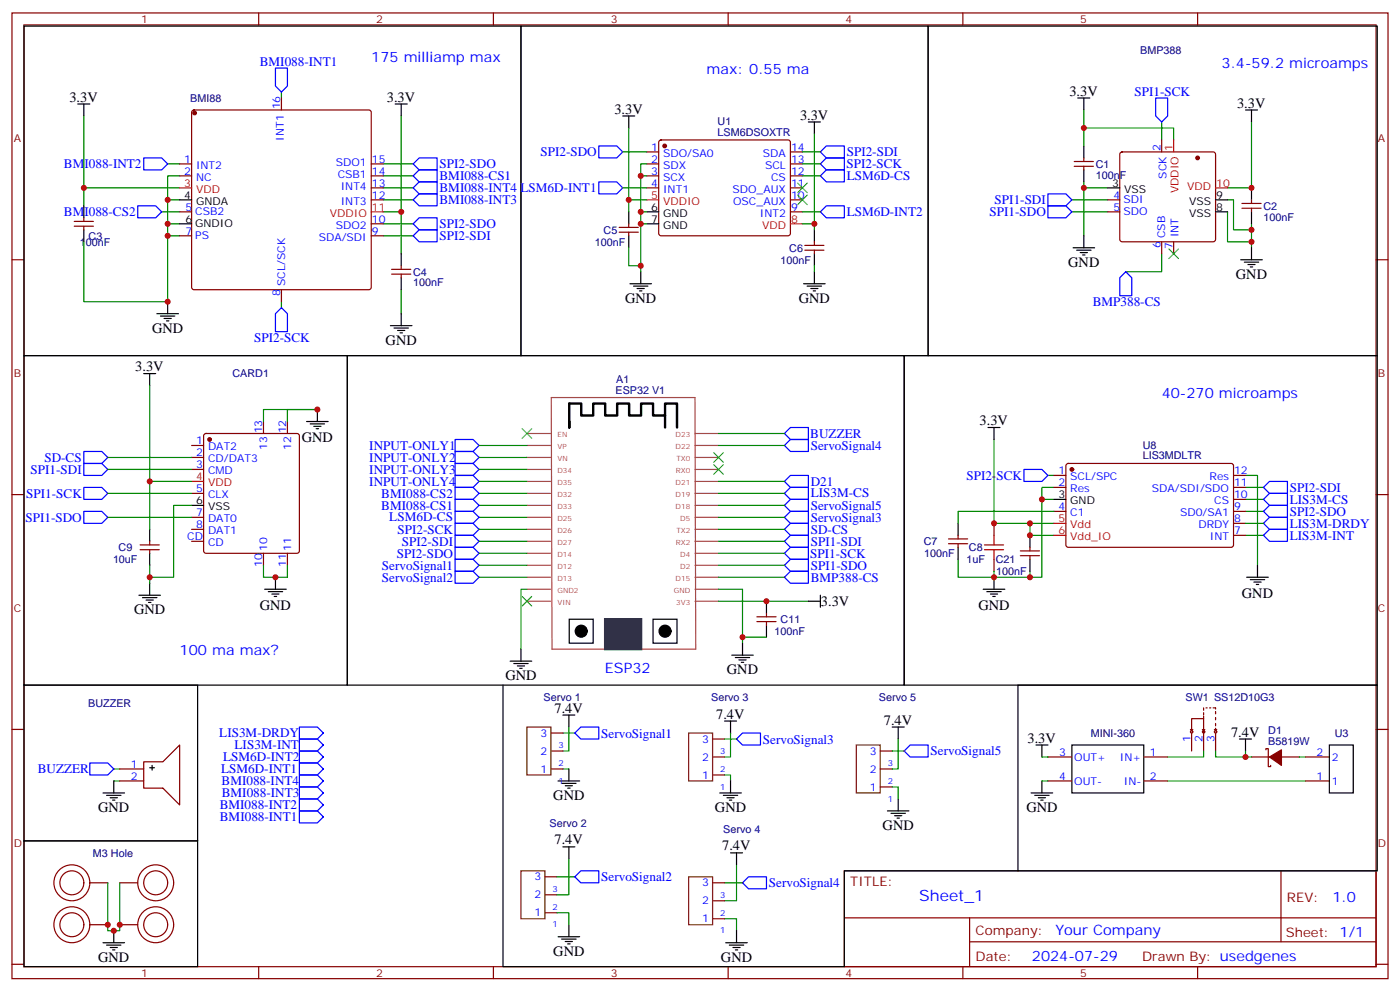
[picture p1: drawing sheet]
<svg xmlns="http://www.w3.org/2000/svg" width="412mm" height="292mm" viewBox="0 0 412 292" stroke-linecap="round" stroke-linejoin="round" font-family="sans-serif">
<g fill="none" stroke="#870000" stroke-width=".35">
<path d="M3.5 3.8h405.4v284.3h-405.4zM7.1 7.3h398.2v277.3h-398.2zM76.2 3.8v3.5M145.3 3.8v3.5M214.5 3.8v3.5M283.6 3.8v3.5M352.8 3.8v3.5M56.7 32.6l.4-.2h51.6l.5 .2 .2 .5v51.5l-.3 .5-.4 .2h-51.6l-.4-.2-.3-.5v-51.5zM82.9 28.9v3.5M52.9 48.3h3.5M52.9 51.8h3.5M109.4 58.8h3.5"/>
<path d="M109.4 48.3h3.5M109.4 51.8h3.5M109.4 55.3h3.5M190.5 48.3h3.5M190.5 51.8h3.5M190.5 55.3h3.5M190.5 44.7h3.5M194.3 41.4l.4-.2h37.4l.5 .2 .2 .5v27.1l-.7 .4h-37.6l-.5-.7v-26.8zM232.8 58.8h3.6M232.8 48.3h3.6M232.8 51.8h3.6M232.8 55.3h3.6"/>
<path d="M232.8 44.7h3.6M316.4 49h5.7M316.4 47.6h5.7M319.3 46.5v1.1M319.3 49v1M326.3 58.8h3.5M330.1 44.9l.5-.2h26.8l.5 .2 .2 .5v25.1l-.3 .5-.4 .2h-26.8l-.5-.2-.3-.5v-25.1zM342.2 41.2v3.5M365.8 59.9h5.7M368.7 58.8v1.1M3.5 76.5h3.6M21.9 66.6h5.6"/>
<path d="M21.9 65.2h5.6M24.7 64.1v1.1M24.7 66.6v1.1M52.9 62.4h3.5M52.9 69.4h3.5M109.4 69.4h3.5M109.4 65.9h3.5M115.4 79.3h5.6M118.2 78.2v1.1M182.4 68.4h5.6M182.4 67h5.6M185.2 65.9v1.1"/>
<path d="M185.2 68.4v1M232.8 62.4h3.6M237.1 73.7h5.6M237.1 72.2h5.6M239.9 71.2v1M239.9 73.7v1M326.3 62.4h3.5M342.2 71.2v3.5M345.7 71.2v3.5M365.8 61.3h5.7M368.7 61.3v1.1M405.3 76.5h3.6"/>
<path d="M82.9 85.3v3.5M115.4 80.7h5.6M118.2 80.7v1.1M56.4 131.2h3.6M56.4 134.7h3.6M56.4 138.2h3.6M60.2 127.8l.5-.2h26.8l.5 .2 .2 .5v33.9l-.2 .5-.5 .2h-26.8l-.5-.2-.2-.5v-33.9zM77.6 124.1v3.5M84.7 124.1v3.5M310.4 140h3.6M314.2 136.7l.5-.2h48.2l.5 .7-.1 23.5-.6 .4h-48.3l-.4-.7v-23.2zM363.4 140h3.5"/>
<path d="M3.5 145.6h3.6M44.1 159.4v1M56.4 145.3h3.6M56.4 152.3h3.6M56.4 155.9h3.6M56.4 159.4h3.6M279.4 158.7h5.6M282.2 157.6v1.1M292.8 154.1v3.5M310.4 143.5h3.6M310.4 150.6h3.6M363.4 143.5h3.5"/>
<path d="M363.4 150.6h3.5M363.4 157.6h3.5M363.4 154.1h3.5M363.4 147h3.5M405.3 145.6h3.6M41.3 160.4h5.6M41.3 161.9h5.6M44.1 161.9v1M77.6 162.9v3.5M84.7 162.9v3.5M279.4 160.1h5.6M282.2 160.1v1"/>
<path d="M292.8 164.7v3.5M300.6 162.2h5.6M300.6 163.6h5.6M303.4 161.1v1.1M303.4 163.6v1.1M223 183h5.6M223 181.6h5.6M225.8 180.6v1M225.8 183v1.1M3.5 214.8h3.6M162.3 215.8h3.5M209.9 217.6h3.5"/>
<path d="M350.7 214.8l.3 .3M351 215.8v5.3M351.4 214.8l-.4 .3M354.2 214.8l.3 .3M354.5 211.6h-3.5v3.5M354.5 208.4v.7M354.5 209.8v.7M354.5 210.9v4.2M354.5 215.8v5.3M354.9 214.8l-.4 .3M355.2 208.4h.4M356.3 208.4h.4"/>
<path d="M357.4 208.4h.7v.4M357.7 214.8l.4 .3M358.1 209.5v.7M358.1 211.2v.7M358.1 213v.7M358.1 214.4v.7M358.1 215.8v5.3M358.4 214.8l-.3 .3M405.3 214.8h3.6M35.3 226.4h7M35.3 229.9h7M42.3 224.3h5.7l4.9-4.9v17.6l-4.9-4.9h-5.7z"/>
<path d="M162.3 226.4h3.5M162.3 221.1h3.5M209.9 228.2h3.5M209.9 222.9h3.5M259.3 231.7h3.5M259.3 226.4h3.5M259.3 221.1h3.5M308.7 222.9h7M308.7 229.9h7M336.9 222.9h7.1M336.9 229.9h7.1M368.7 222.9h5.2"/>
<path d="M372.9 220.8v-.4h.7v5.3h.7v-.3M377.5 222.9h5.3M384.5 222.9h7.1M384.5 229.9h7.1M26.5 259.9h5.2M35.3 259.9h5.3M160.5 258.2h3.5M209.9 259.9h3.5M248.7 256.4h156.6v28.2h-156.6zM377.3 256.4v20.9M26.5 272.3h5.2M35.3 272.3h5.3"/>
<path d="M160.5 268.7h3.5M160.5 263.5h3.5M209.9 270.5h3.5M209.9 265.2h3.5M248.7 270.2h156.5M285.6 277.3h119.6M285.6 270.2v14.2M3.5 283.9h3.6M76.2 284.6v3.5M145.3 284.6v3.5M214.5 284.6v3.5M283.6 284.6v3.5"/>
<path d="M352.8 284.6v3.5M405.3 283.9h3.6"/>
<circle cx="351" cy="215.5" r=".35"/>
<circle cx="358.1" cy="215.5" r=".35"/>
<circle cx="21.2" cy="259.9" r="3.5"/>
<circle cx="21.2" cy="259.9" r="5.3"/>
<circle cx="45.9" cy="259.9" r="3.5"/>
<circle cx="45.9" cy="259.9" r="5.3"/>
<circle cx="21.2" cy="272.3" r="3.5"/>
<circle cx="21.2" cy="272.3" r="5.3"/>
<circle cx="45.9" cy="272.3" r="3.5"/>
<circle cx="45.9" cy="272.3" r="5.3"/>
</g>
<g fill="none" stroke="#00f" stroke-width=".35">
<path d="M81.1 20h3.6v5.3l-1.8 1.8-1.8-1.8zM340.4 28.9h3.6v5.2l-1.8 1.8-1.8-1.8zM42.3 46.5h5.3l1.8 1.8-1.8 1.7h-5.3zM121.7 48.3l1.8-1.8h5.3v3.5h-5.3zM121.7 51.8l1.8-1.8h5.3v3.6h-5.3zM121.7 55.3l1.8-1.7h5.3v3.5h-5.3zM123.5 57.1h5.3v3.5h-5.3l-1.8-1.8zM176.4 43h5.3l1.7 1.7-1.7 1.8h-5.3zM176.4 53.6h5.3l1.7 1.7-1.7 1.8h-5.3zM241.7 51.8l1.7-1.8h5.3v3.6h-5.3zM241.7 48.3l1.7-1.8h5.3v3.5h-5.3zM241.7 44.7l1.7-1.7h5.3v3.5h-5.3z"/>
<path d="M308.7 57.1h5.3l1.7 1.7-1.7 1.8h-5.3zM40.6 60.6h5.3l1.7 1.8-1.7 1.7h-5.3zM121.7 69.4l1.8-1.7h5.3v3.5h-5.3zM121.7 65.9l1.8-1.8h5.3v3.6h-5.3zM241.7 62.4l1.7-1.8h5.3v3.5h-5.3zM308.7 60.6h5.3l1.7 1.8-1.7 1.7h-5.3zM82.9 90.6l1.8 1.8v5.2h-3.6v-5.2zM329.8 81.8l1.8-1.8 1.8 1.8v5.3h-3.6zM24.7 136.5h5.3l1.7 1.7-1.7 1.8h-5.3zM24.7 132.9h5.3l1.7 1.8-1.7 1.8h-5.3zM134.1 129.4h5.2l1.8 1.8-1.8 1.7h-5.2zM134.1 132.9h5.2l1.8 1.8-1.8 1.8h-5.2z"/>
<path d="M134.1 136.5h5.2l1.8 1.7-1.8 1.8h-5.2zM134.1 140h5.2l1.8 1.7-1.8 1.8h-5.2zM231.1 127.6l1.7-1.7h5.3v3.5h-5.3zM231.1 131.2l1.7-1.8h5.3v3.5h-5.3zM301.6 138.2h5.3l1.8 1.8-1.8 1.7h-5.3zM24.7 143.5h5.3l1.7 1.8-1.7 1.7h-5.3zM24.7 150.6h5.3l1.7 1.7-1.7 1.8h-5.3zM134.1 154.1h5.2l1.8 1.8-1.8 1.7h-5.2zM134.1 157.6h5.2l1.8 1.8-1.8 1.7h-5.2zM134.1 143.5h5.2l1.8 1.8-1.8 1.7h-5.2zM134.1 147h5.2l1.8 1.8-1.8 1.8h-5.2zM134.1 150.6h5.2l1.8 1.7-1.8 1.8h-5.2z"/>
<path d="M231.1 152.3l1.7-1.7h5.3v3.5h-5.3zM231.1 155.9l1.7-1.8h5.3v3.5h-5.3zM231.1 145.3l1.7-1.8h5.3v3.5h-5.3zM231.1 159.4l1.7-1.8h5.3v3.5h-5.3zM231.1 148.8l1.7-1.8h5.3v3.6h-5.3zM231.1 141.7l1.7-1.7h5.3v3.5h-5.3zM372.2 147l1.7-1.7h5.3v3.5h-5.3zM372.2 150.6l1.7-1.8h5.3v3.5h-5.3zM372.2 154.1l1.7-1.8h5.3v3.6h-5.3zM373.9 141.7h5.3v3.6h-5.3l-1.7-1.8zM373.9 155.9h5.3v3.5h-5.3l-1.7-1.8zM134.1 161.1h5.2l1.8 1.8-1.8 1.8h-5.2z"/>
<path d="M134.1 164.7h5.2l1.8 1.7-1.8 1.8h-5.2zM134.1 168.2h5.2l1.8 1.8-1.8 1.7h-5.2zM231.1 170l1.7-1.8h5.3v3.5h-5.3zM231.1 166.4l1.7-1.7h5.3v3.5h-5.3zM231.1 162.9l1.7-1.8h5.3v3.6h-5.3zM88.2 214.1h5.3l1.7 1.7-1.7 1.8h-5.3zM88.2 217.6h5.3l1.7 1.8-1.7 1.7h-5.3zM169.3 215.8l1.8-1.7h5.3v3.5h-5.3zM217 217.6l1.7-1.8h5.3v3.6h-5.3zM26.5 224.6h5.2l1.8 1.8-1.8 1.8h-5.2zM88.2 221.1h5.3l1.7 1.8-1.7 1.7h-5.3zM88.2 224.6h5.3l1.7 1.8-1.7 1.8h-5.3z"/>
<path d="M88.2 228.2h5.3l1.7 1.7-1.7 1.8h-5.3zM88.2 231.7h5.3l1.7 1.8-1.7 1.7h-5.3zM88.2 235.2h5.3l1.7 1.8-1.7 1.8h-5.3zM88.2 238.8h5.3l1.7 1.7-1.7 1.8h-5.3zM266.3 221.1l1.8-1.7h5.3v3.5h-5.3zM171.1 256.4h5.3v3.5h-5.3l-1.8-1.7zM218.7 259.9l1.8-1.7h5.3v3.5h-5.3z"/>
</g>
<g fill="none" stroke="#a64a4a" stroke-width=".35">
<path d="M162.4 117.1h42.3l.2 74h-42.3zM155.2 138.2h7M155.2 134.7h7M155.2 131.2h7M155.2 127.6h7M204.7 138.2h7M204.7 134.7h7M204.7 131.2h7M204.7 127.6h7M155.2 159.4h7M155.2 155.9h7M155.2 152.3h7"/>
<path d="M155.2 148.8h7M155.2 145.3h7M155.2 141.7h7M204.7 159.4h7M204.7 155.9h7M204.7 152.3h7M204.7 148.8h7M204.7 145.3h7M204.7 141.7h7M155.2 177h7M155.2 173.5h7M155.2 170h7"/>
<path d="M155.2 166.4h7M155.2 162.9h7M204.7 177h7M204.7 173.5h7M204.7 170h7M204.7 166.4h7M204.7 162.9h7"/>
</g>
<path d="M178.3 182.3h10.5v8.8h-10.5z" fill="#333" stroke="#333" stroke-width=".71"/>
<g fill="none" stroke="#000" stroke-width=".35">
<path d="M7.1 7.7h146.4v97h-146.4zM153.5 7.7h119.9v97h-119.9zM273.4 7.7h132.3v97h-132.3zM22.9 30.6h3.6M24.7 30.6v3.5M116.4 30.6h3.5M118.2 30.6v3.5M183.4 34.1h3.6M185.2 34.1v3.6M238.1 35.9h3.6M239.9 35.9v3.5M317.5 28.9h3.5"/>
<path d="M319.3 28.9v3.5M366.9 32.4h3.5M368.7 32.4v3.5M52.9 58.8h3.5M319.3 43v3.5M319.3 50v3.6M326.3 55.3h3.5M358.1 58.8h3.5M368.7 55.3v3.5M24.7 60.6v3.5M24.7 67.7v3.5M52.9 65.9h3.5"/>
<path d="M118.2 74.7v3.5M185.2 62.4v3.5M185.2 69.4v3.6M190.5 62.4h3.5M190.5 65.9h3.5M239.9 67.7v3.5M239.9 74.7v3.5M316.1 73h6.3M317.1 73.7h4.3M318.2 74.4h2.1M318.9 75.1h.7M319.3 69.4v3.6"/>
<path d="M358.1 62.4h3.5M365.5 76.5h6.3M366.5 77.2h4.3M367.6 77.9h2.1M368.3 78.6h.7M368.7 62.4v3.5M368.7 73v3.5M46.2 92.4h6.4M47.3 93.1h4.2M48.3 93.8h2.1M49 94.5h.7M49.4 88.8v3.6"/>
<path d="M115 95.9h6.4M116.1 96.6h4.2M117.1 97.3h2.1M117.8 98h.7M118.2 81.8v3.5M118.2 92.4v3.5M185.6 83.5h6.3M186.6 84.2h4.3M187.7 84.9h2.1M188.4 85.7h.7M188.7 80v3.5M236.7 83.5h6.4"/>
<path d="M237.8 84.2h4.2M238.8 84.9h2.1M239.5 85.7h.7M239.9 80v3.5M7.1 104.7h95.2v97h-95.2zM42.3 110h3.6M44.1 110v3.5M102.3 104.7h164v97h-164zM266.3 104.7h139.4v97h-139.4zM90.3 124.1h6.4M91.4 124.8h4.2M92.4 125.5h2.1"/>
<path d="M93.1 126.2h.7M93.5 120.6v3.5M291 125.9h3.6M292.8 125.9v3.5M44.1 155.9v3.5M56.4 148.8h3.6M282.2 154.1v3.5M303.4 157.6v3.5M310.4 147h3.6M40.9 175.3h6.4M42 176h4.2M43 176.7h2.2"/>
<path d="M43.7 177.4h.7M44.1 162.9v3.5M44.1 171.7v3.6M78 173.5h6.3M79 174.2h4.3M80.1 174.9h2.1M80.8 175.6h.7M81.1 170v3.5M225.8 177v3.6M238.1 177h3.6M241.7 175.3v3.5M282.2 161.1v3.6"/>
<path d="M289.6 173.5h6.4M290.7 174.2h4.2M291.7 174.9h2.2M292.5 175.6h.7M292.8 170v3.5M303.4 164.7v3.5M367.2 170h6.4M368.3 170.7h4.2M369.4 171.4h2.1M370.1 172.1h.7M370.4 166.4v3.6M150.3 194.7h6.3"/>
<path d="M151.3 195.4h4.3M152.4 196.1h2.1M153.1 196.8h.7M153.5 191.1v3.6M167.7 182.3h7v7.1h-7zM192.4 182.3h7v7.1h-7zM215.5 192.9h6.4M216.6 193.6h4.2M217.7 194.3h2.1M218.4 195h.7M218.7 189.4v3.5M225.8 184.1v3.5"/>
<path d="M7.1 201.7h51.1v45.9h-51.1zM148.2 201.7v82.9h100.5v-28.2h51.2M165.8 210.5h3.5M167.6 210.5v3.6M213.4 212.3h3.6M215.2 212.3v3.5M262.8 214.1h3.5M264.6 214.1v3.5M299.9 201.7h105.8v54.7h-105.8zM305.2 219.4h3.5M306.9 219.4v3.5M315.7 219.4h21.2v14.1h-21.2z"/>
<path d="M365.1 217.6h3.6M366.9 217.6v3.5M391.6 219.4h7v14.1h-7zM30.3 233.5h6.4M31.4 234.2h4.2M32.5 234.9h2.1M33.2 235.6h.7M33.5 229.9v3.6M44.1 226.1h1.4M44.8 225.4v1.4M164.4 229.9h6.3M165.5 230.6h4.2"/>
<path d="M166.5 231.4h2.1M167.2 232.1h.7M167.6 226.4v3.5M212 233.5h6.4M213.1 234.2h4.2M214.1 234.9h2.2M214.8 235.6h.7M215.2 229.9v3.6M261.4 238.8h6.4M262.5 239.5h4.2M264.6 235.2v3.6M303.7 233.5h6.4"/>
<path d="M304.8 234.2h4.2M305.9 234.9h2.1M306.6 235.6h.7M306.9 229.9v3.6M7.1 247.6h51.1v37h-51.1zM165.8 249.3h3.5M167.6 249.3v3.6M215.2 251.1h3.5M217 251.1v3.5M263.5 240.2h2.1M264.2 240.9h.7M30.3 277.6h6.4"/>
<path d="M31.4 278.3h4.2M32.5 279h2.1M33.2 279.7h.7M33.5 274v3.6M164.4 275.8h6.3M165.5 276.5h4.2M166.5 277.2h2.1M167.2 277.9h.7M167.6 272.3v3.5M213.8 277.6h6.3M214.8 278.3h4.3M215.9 279h2.1"/>
<path d="M216.6 279.7h.7M217 274v3.6"/>
</g>
<g fill="#000" stroke="#000" stroke-width=".35">
<circle cx="171.2" cy="185.8" r="1.76"/>
<circle cx="195.9" cy="185.8" r="1.76"/>
</g>
<path d="M167.7 124.1v1.8v-7.1h3.5v3.5h3.5v-3.5h3.6v3.5h3.5v-3.5h3.5v3.5h3.5v-3.5h3.6v3.5h3.5v-3.5h3.5v7.1M195.9 122.3v3.6" fill="none" stroke="#000" stroke-width=".71"/>
<path d="M155.2 214.1h7.1v14.1h-7.1zM202.8 215.8h7.1v14.1h-7.1zM252.2 219.4h7.1v14.1h-7.1zM153.5 256.4h7v14.1h-7zM202.8 258.2h7.1v14.1h-7.1z" fill="none" stroke="#630" stroke-width=".35"/>
<g fill="none" stroke="#008700" stroke-width=".35">
<path d="M24.7 34.1v21.2M82.9 27.1v1.8M118.2 34.1v28.3M185.2 37.7v24.7M239.9 39.4v26.5h-3.5M319.3 32.4v5.3M342.2 35.9v5.3M368.7 35.9v19.4h-7.1M49.4 48.3h3.5M49.4 58.8h3.5M52.9 55.3h-28.2v5.3M52.9 51.8h-3.5v17.6"/>
<path d="M112.9 48.3h8.8M112.9 51.8h8.8M112.9 58.8h8.8M112.9 55.3h8.8M183.4 55.3h7.1M183.4 44.7h7.1M185.2 58.8h5.3M188.7 51.8h1.8M190.5 48.3h-1.8v31.7M236.4 48.3h5.3M236.4 51.8h5.3M236.4 44.7h5.3"/>
<path d="M315.7 58.8h10.6M319.3 53.6v1.7h7M319.3 55.3v14.1M345.7 41.2v-3.5h-26.4v5.3M361.6 58.8h1.8v8.9h5.3M47.6 62.4h5.3M49.4 65.9h3.5M52.9 69.4h-3.5v19.4h-24.7v-17.6M112.9 62.4h5.3v12.3M112.9 69.4h8.8M112.9 65.9h8.8M185.2 73v5.2h3.5"/>
<path d="M188.7 65.9h1.8M188.7 62.4h1.8M236.4 62.4h5.3M239.9 65.9v1.8M239.9 78.2v1.8M315.7 62.4h10.6M342.2 74.7v5.3h-10.6M361.6 62.4v8.8h7.1M368.7 65.9v7.1M82.9 88.8v1.8M118.2 85.3v7.1M44.1 113.5v28.2h12.3"/>
<path d="M31.7 138.2h24.7M31.7 134.7h24.7M77.6 124.1v-3.5h15.9h-8.8v3.5M141.1 138.2h14.1M141.1 134.7h14.1M141.1 131.2h14.1M211.7 127.6h19.4M211.7 131.2h19.4M292.8 129.4v24.7h10.6v3.5h7M308.7 140h1.7M366.9 140h3.5v26.4M31.7 145.3h24.7"/>
<path d="M31.7 152.3h24.7M44.1 141.7v14.2M56.4 148.8h-5.2v21.2h-7.1M141.1 148.8h14.1M141.1 145.3h14.1M141.1 152.3h14.1M141.1 155.9h14.1M141.1 159.4h14.1M141.1 141.7h14.1M211.7 148.8h19.4M211.7 145.3h19.4M211.7 152.3h19.4"/>
<path d="M211.7 155.9h19.4M211.7 159.4h19.4M211.7 141.7h19.4M303.4 154.1h7M310.4 143.5h-3.5v3.5M310.4 147h-3.5v23h-3.5v-1.8M310.4 150.6h-28.2v3.5M366.9 157.6h5.3M366.9 150.6h5.3M366.9 147h5.3M366.9 143.5h5.3M366.9 154.1h5.3"/>
<path d="M44.1 166.4v5.3M77.6 166.4v3.6h7.1v-3.6M141.1 162.9h14.1M141.1 166.4h14.1M141.1 170h14.1M155.2 173.5h-1.7v17.6M211.7 173.5h7v15.9M211.7 177h26.4M211.7 162.9h19.4M211.7 166.4h19.4M211.7 170h19.4M282.2 164.7v5.3h21.2"/>
<path d="M292.8 168.2v1.8M218.7 187.6h7.1M165.8 215.8h3.5M167.6 214.1v7h-1.8M213.4 217.6h3.6M215.2 215.8v7.1h-1.8M264.6 217.6v8.8h-1.8M33.5 226.4h1.8M33.5 229.9h1.8M165.8 226.4h1.8M213.4 228.2h1.8v1.7M262.8 231.7h1.8v3.5"/>
<path d="M262.8 221.1h3.5M306.9 229.9h1.8M306.9 222.9h1.8M344 229.9h40.5M354.5 221.1v1.8h-10.5M358.1 221.1v1.8h10.6M366.9 221.1v1.8M382.8 222.9h1.7M31.7 259.9v14.1h3.6v-14.1M164 258.2h5.3M167.6 252.9v10.6h-3.6M213.4 259.9h5.3"/>
<path d="M217 254.6v10.6h-3.6M164 268.7h3.6v3.6M213.4 270.5h3.6v3.5"/>
</g>
<g fill="#870000" stroke="#870000" stroke-width=".35">
<path d="M373.9 222.9l3.6-2.1v4.6z"/>
<circle cx="352.8" cy="46.5" r=".53"/>
<circle cx="57.3" cy="33.3" r=".53"/>
<circle cx="354.5" cy="215.5" r=".35"/>
<circle cx="61.7" cy="129.4" r=".53"/>
<circle cx="195.8" cy="43" r=".53"/>
<circle cx="315.7" cy="138.2" r=".53"/>
</g>
<path d="M52.9 55.3h3.5M190.5 58.8h3.5M345.7 41.2v3.5M358.1 55.3h3.5M109.4 62.4h3.5M232.8 65.9h3.6M56.4 141.7h3.6M310.4 154.1h3.6M310.4 157.6h3.6" fill="none" stroke="#f00" stroke-width=".35"/>
<g fill="none" stroke="#3c3" stroke-width=".35">
<path d="M234.9 57.4l2.9 2.9M234.9 53.9l2.9 2.8M237.8 57.4l-2.9 2.9M237.8 53.9l-2.9 2.8M344.3 73.3l2.8 2.8M347.1 73.3l-2.8 2.8M153.8 126.2l2.8 2.8M156.6 126.2l-2.8 2.8M210.3 133.3l2.8 2.8M210.3 136.8l2.8 2.8M213.1 133.3l-2.8 2.8M213.1 136.8l-2.8 2.8"/>
<path d="M153.8 175.6l2.8 2.8M156.6 175.6l-2.8 2.8"/>
</g>
<path d="M292.8 157.6v2.8M290 161.9h5.6M290 160.4h5.6M292.8 161.9v2.8" fill="none" stroke="#a10000" stroke-width=".35"/>
<g fill="#c00">
<circle cx="118.2" cy="62.4" r=".88"/>
<circle cx="24.7" cy="55.3" r=".88"/>
<circle cx="49.4" cy="88.8" r=".88"/>
<circle cx="49.4" cy="58.8" r=".88"/>
<circle cx="49.4" cy="65.9" r=".88"/>
<circle cx="49.4" cy="69.4" r=".88"/>
<circle cx="319.3" cy="55.3" r=".88"/>
<circle cx="368.7" cy="55.3" r=".88"/>
<circle cx="368.7" cy="67.7" r=".88"/>
<circle cx="368.7" cy="71.2" r=".88"/>
<circle cx="319.3" cy="37.7" r=".88"/>
<circle cx="31.8" cy="272.3" r=".88"/>
<circle cx="33.5" cy="274" r=".88"/>
<circle cx="35.3" cy="272.3" r=".88"/>
<circle cx="44.1" cy="141.7" r=".88"/>
<circle cx="93.5" cy="120.6" r=".88"/>
<circle cx="81.1" cy="170" r=".88"/>
<circle cx="44.1" cy="170" r=".88"/>
<circle cx="188.7" cy="51.8" r=".88"/>
<circle cx="188.7" cy="62.4" r=".88"/>
<circle cx="188.7" cy="65.9" r=".88"/>
<circle cx="239.9" cy="65.9" r=".88"/>
<circle cx="188.7" cy="78.2" r=".88"/>
<circle cx="185.2" cy="58.8" r=".88"/>
<circle cx="306.9" cy="147" r=".88"/>
<circle cx="303.4" cy="154.1" r=".88"/>
<circle cx="303.4" cy="157.6" r=".88"/>
<circle cx="292.8" cy="154.1" r=".88"/>
<circle cx="303.4" cy="170" r=".88"/>
<circle cx="292.8" cy="170" r=".88"/>
<circle cx="218.7" cy="187.6" r=".88"/>
<circle cx="225.8" cy="177" r=".88"/>
<circle cx="366.9" cy="222.9" r=".88"/>
</g>
<text font-size="4.6" fill="#00f" x="270.8" y="265.4">Sheet_1</text>
<g font-size="4.2" fill="#00f">
<text x="109.4" y="18.3">175 milliamp max</text>
<text x="208.1" y="21.8">max: 0.55 ma</text>
<text x="359.8" y="20">3.4-59.2 microamps</text>
<text x="342.2" y="117.1">40-270 microamps</text>
<text x="52.9" y="192.9">100 ma max?</text>
<text x="178.2" y="198.2">ESP32</text>
<text x="392.5" y="265.7">1.0</text>
<text x="310.9" y="275.2">Your Company</text>
<text x="304" y="283">2024-07-29</text>
</g>
<g font-size="4.2">
<text x="20.5" y="29.9">3.3V</text>
<text x="113.9" y="29.9">3.3V</text>
<text x="315" y="28.2">3.3V</text>
<text x="181" y="33.4">3.3V</text>
<text x="235.7" y="35.2">3.3V</text>
<text x="364.4" y="31.7">3.3V</text>
<text x="314.7" y="78.6">GND</text>
<text x="364.1" y="82.1">GND</text>
<text x="184.1" y="89.2">GND</text>
<text x="235.3" y="89.2">GND</text>
<text x="44.8" y="98">GND</text>
<text x="113.6" y="101.5">GND</text>
<text x="39.9" y="109.3">3.3V</text>
<text x="288.6" y="125.2">3.3V</text>
<text x="88.9" y="130.2">GND</text>
<text x="76.6" y="179.5">GND</text>
<text x="241.8" y="178.4">3.3V</text>
<text x="288.2" y="179.6">GND</text>
<text x="365.8" y="176.1">GND</text>
<text x="39.5" y="180.9">GND</text>
<text x="148.9" y="200.3">GND</text>
<text x="214.1" y="198.5">GND</text>
<text x="163.3" y="209.8">7.4V</text>
<text x="211" y="211.6">7.4V</text>
<text x="260.3" y="213.4">7.4V</text>
<text x="302.7" y="218.7">3.3V</text>
<text x="362.7" y="216.9">7.4V</text>
<text x="28.9" y="239.1">GND</text>
<text x="163" y="235.6">GND</text>
<text x="210.6" y="239.1">GND</text>
<text x="302.3" y="239.1">GND</text>
<text x="260" y="244.4">GND</text>
<text x="163.3" y="248.6">7.4V</text>
<text x="212.7" y="250.4">7.4V</text>
<text x="163" y="281.4">GND</text>
<text x="28.9" y="283.2">GND</text>
<text x="212.4" y="283.2">GND</text>
</g>
<g font-size="3.9" fill="#00f">
<text x="76.5" y="19.5">BMI088-INT1</text>
<text x="334.2" y="28.4">SPI1-SCK</text>
<text x="159.2" y="46">SPI2-SDO</text>
<text x="249.4" y="46">SPI2-SDI</text>
<text x="18.8" y="49.5">BMI088-INT2</text>
<text x="129.5" y="49.6">SPI2-SDO</text>
<text x="129.5" y="53.1">BMI088-CS1</text>
<text x="249.3" y="49.5">SPI2-SCK</text>
<text x="249.4" y="53">LSM6D-CS</text>
<text x="129.5" y="56.6">BMI088-INT4 LSM6D-INT1</text>
<text x="18.8" y="63.6">BMI088-CS2</text>
<text x="129.5" y="60.2">BMI088-INT3</text>
<text x="249.4" y="63.6">LSM6D-INT2</text>
<text x="291.5" y="63.6">SPI1-SDO</text>
<text x="293" y="60.1">SPI1-SDI</text>
<text x="129.5" y="70.7">SPI2-SDI</text>
<text x="129.5" y="67.2">SPI2-SDO</text>
<text x="321.9" y="90.1">BMP388-CS</text>
<text x="74.9" y="100.7">SPI2-SCK</text>
<text x="238.7" y="129">BUZZER</text>
<text x="13.1" y="135.9">SD-CS</text>
<text x="108.8" y="132.4">INPUT-ONLY1</text>
<text x="108.8" y="135.9">INPUT-ONLY2</text>
<text x="238.8" y="132.4">ServoSignal4</text>
<text x="9" y="139.5">SPI1-SDI</text>
<text x="108.8" y="139.5">INPUT-ONLY3</text>
<text x="108.8" y="143">INPUT-ONLY4</text>
<text x="238.8" y="143.1">D21</text>
<text x="284.7" y="141.2">SPI2-SCK</text>
<text x="7.7" y="146.5">SPI1-SCK</text>
<text x="112.3" y="146.5">BMI088-CS2</text>
<text x="238.8" y="146.5">LIS3M-CS</text>
<text x="379.9" y="144.8">SPI2-SDI</text>
<text x="379.9" y="148.4">LIS3M-CS</text>
<text x="7.5" y="153.6">SPI1-SDO</text>
<text x="112.3" y="150.1">BMI088-CS1</text>
<text x="114.7" y="153.5">LSM6D-CS</text>
<text x="238.8" y="153.7">ServoSignal3</text>
<text x="238.8" y="150.1">ServoSignal5</text>
<text x="379.9" y="151.9">SPI2-SDO</text>
<text x="379.9" y="155.4">LIS3M-DRDY</text>
<text x="117.1" y="157.1">SPI2-SCK</text>
<text x="118.4" y="160.6">SPI2-SDI</text>
<text x="238.8" y="157.3">SD-CS</text>
<text x="238.8" y="160.7">SPI1-SDI</text>
<text x="379.9" y="158.9">LIS3M-INT</text>
<text x="112.5" y="167.7">ServoSignal1</text>
<text x="116.9" y="164.2">SPI2-SDO</text>
<text x="238.7" y="164.3">SPI1-SCK</text>
<text x="238.8" y="167.8">SPI1-SDO</text>
<text x="112.5" y="171.2">ServoSignal2</text>
<text x="238.8" y="171.4">BMP388-CS</text>
<text x="64.6" y="217">LIS3M-DRDY</text>
<text x="69.1" y="220.5">LIS3M-INT</text>
<text x="177.1" y="217.1">ServoSignal1</text>
<text x="224.7" y="219">ServoSignal3</text>
<text x="11.1" y="227.6">BUZZER</text>
<text x="65.1" y="227.7">LSM6D-INT1</text>
<text x="65.8" y="224.1">LSM6D-INT2</text>
<text x="274.1" y="222.4">ServoSignal5</text>
<text x="65.3" y="231.1">BMI088-INT4</text>
<text x="64.7" y="238.2">BMI088-INT2</text>
<text x="65.3" y="234.6">BMI088-INT3</text>
<text x="64.8" y="241.8">BMI088-INT1</text>
<text x="177.1" y="259.5">ServoSignal2</text>
<text x="226.5" y="261.2">ServoSignal4</text>
</g>
<g font-size="3.9" fill="#800">
<text x="250.5" y="261">TITLE:</text>
<text x="379.1" y="265.7">REV:</text>
<text x="287.4" y="275.2">Company:</text>
<text x="378.7" y="275.8">Sheet: 1/1</text>
<text x="287.4" y="282.9">Date:</text>
<text x="336.4" y="282.9">Drawn By: usedgenes</text>
</g>
<g font-size="3.2" fill="#800">
<text x="41.6" y="6.8">1</text>
<text x="110.8" y="6.8">2</text>
<text x="179.9" y="6.8">3</text>
<text x="249.1" y="6.8">4</text>
<text x="318.2" y="6.8">5</text>
<text x="4.1" y="41.9">A</text>
<text x="405.9" y="41.9">A</text>
<text x="4.1" y="111.1">B</text>
<text x="405.9" y="111.1">B</text>
<text x="4.1" y="180.2">C</text>
<text x="405.9" y="180.2">C</text>
<text x="4.1" y="249.3">D</text>
<text x="405.9" y="249.3">D</text>
<text x="41.6" y="287.6">1</text>
<text x="110.8" y="287.6">2</text>
<text x="179.9" y="287.6">3</text>
<text x="249.1" y="287.6">4</text>
<text x="318.2" y="287.6">5</text>
</g>
<g font-size="3.2" fill="#000080">
<text x="335.9" y="15.9">BMP388</text>
<text x="56.1" y="30">BMI88</text>
<text x="211.4" y="40">LSM6DSOXTR</text>
<text x="211.4" y="36.8">U1</text>
<text x="322.8" y="52.6">100nF</text>
<text x="322.8" y="49.4">C1</text>
<text x="372.2" y="64.9">100nF</text>
<text x="372.2" y="61.8">C2</text>
<text x="26.1" y="70.6">C3</text>
<text x="177.8" y="68.8">C5</text>
<text x="23.6" y="72.3">100nF</text>
<text x="175.2" y="72.3">100nF</text>
<text x="229.9" y="77.6">100nF</text>
<text x="232.5" y="74.1">C6</text>
<text x="121.7" y="81.2">C4</text>
<text x="121.7" y="84.3">100nF</text>
<text x="68.5" y="111.1">CARD1</text>
<text x="181.5" y="112.9">A1</text>
<text x="181.3" y="116">ESP32 V1</text>
<text x="336.6" y="135.3">LIS3MDLTR</text>
<text x="336.6" y="132.1">U8</text>
<text x="272.1" y="160.5">C7</text>
<text x="33.3" y="165.8">10uF</text>
<text x="34.9" y="162.3">C9</text>
<text x="272.3" y="164">100nF</text>
<text x="284.7" y="165.8">1uF</text>
<text x="285.4" y="162.3">C8</text>
<text x="293.3" y="165.8">C21</text>
<text x="293.4" y="169.3">100nF</text>
<text x="229.9" y="183.5">C11</text>
<text x="228.2" y="187">100nF</text>
<text x="26" y="208.2">BUZZER</text>
<text x="160.1" y="206.4">Servo 1</text>
<text x="209.5" y="206.4">Servo 3</text>
<text x="258.9" y="206.4">Servo 5</text>
<text x="349.2" y="206.4">SW1 SS12D10G3</text>
<text x="321.3" y="217">MINI-360</text>
<text x="373.6" y="219.4">B5819W</text>
<text x="373.6" y="216.2">D1</text>
<text x="393.2" y="217">U3</text>
<text x="161.9" y="243.4">Servo 2</text>
<text x="213" y="245.2">Servo 4</text>
<text x="27.4" y="252.3">M3 Hole</text>
</g>
<g font-size="3.2" fill="#00f">
<text x="82.5" y="32.2" transform="rotate(-90 82.5 32.2)">16</text>
<text x="83.6" y="41.4" transform="rotate(-90 83.6 41.4)">INT1</text>
<text x="54.3" y="47.9">1</text>
<text x="109.5" y="47.9">15</text>
<text x="191.8" y="44.4">1</text>
<text x="191.8" y="47.9">2</text>
<text x="195.3" y="46.1">SDO/SA0</text>
<text x="224.7" y="46.1">SDA</text>
<text x="233" y="47.9">13</text>
<text x="233" y="44.4">14</text>
<text x="341.8" y="44.6" transform="rotate(-90 341.8 44.6)">2</text>
<text x="54.3" y="51.4">2</text>
<text x="57.7" y="49.7">INT2</text>
<text x="57.7" y="53.2">NC</text>
<text x="98.9" y="49">SDO1</text>
<text x="99.5" y="52.5">CSB1</text>
<text x="109.5" y="51.4">14</text>
<text x="191.8" y="51.4">3</text>
<text x="195.3" y="49.7">SDX</text>
<text x="195.3" y="53.2">SCX</text>
<text x="225.4" y="49.7">SCL</text>
<text x="227.1" y="53.2">CS</text>
<text x="233" y="51.4">12</text>
<text x="343.6" y="52.6" transform="rotate(-90 343.6 52.6)">SCK</text>
<text x="100.4" y="56">INT4</text>
<text x="109.5" y="58.5">12</text>
<text x="109.5" y="55">13</text>
<text x="191.8" y="55">4</text>
<text x="195.3" y="56.7">INT1</text>
<text x="215.7" y="56.7">SDO_AUX</text>
<text x="233" y="58.5">10</text>
<text x="233" y="55">11</text>
<text x="328" y="58.5">4</text>
<text x="330.9" y="59.9">SDI</text>
<text x="54.6" y="62">5</text>
<text x="57.5" y="63.4">CSB2</text>
<text x="100.4" y="60.3">INT3</text>
<text x="109.5" y="65.5">10</text>
<text x="216" y="60.3">OSC_AUX</text>
<text x="223.8" y="63.8">INT2</text>
<text x="233" y="62">9</text>
<text x="328" y="62">5</text>
<text x="330.9" y="63.4">SDO</text>
<text x="54.6" y="69.1">7</text>
<text x="57.5" y="70.5">PS</text>
<text x="93.9" y="70.8">SDA/SDI</text>
<text x="98.9" y="67.3">SDO2</text>
<text x="109.5" y="69.1">9</text>
<text x="343.3" y="70.1" transform="rotate(-90 343.3 70.1)">CSB</text>
<text x="347.1" y="69.9" transform="rotate(-90 347.1 69.9)">INT</text>
<text x="341.8" y="73" transform="rotate(-90 341.8 73)">6</text>
<text x="345.4" y="73.4" transform="rotate(-90 345.4 73.4)">7</text>
<text x="82.5" y="87.1" transform="rotate(-90 82.5 87.1)">8</text>
<text x="84" y="84.2" transform="rotate(-90 84 84.2)">SCL/SCK</text>
<text x="57.8" y="130.8">1</text>
<text x="77.3" y="127.6" transform="rotate(-90 77.3 127.6)">13</text>
<text x="84.3" y="127.6" transform="rotate(-90 84.3 127.6)">12</text>
<text x="57.8" y="134.3">2</text>
<text x="57.8" y="137.9">3</text>
<text x="61.3" y="132.6">DAT2</text>
<text x="61.3" y="136.1">CD/DAT3</text>
<text x="78.7" y="132.4" transform="rotate(-90 78.7 132.4)">13</text>
<text x="85.7" y="132.4" transform="rotate(-90 85.7 132.4)">12</text>
<text x="61.3" y="139.6">CMD</text>
<text x="311.8" y="139.6">1</text>
<text x="311.8" y="143.2">2</text>
<text x="315.3" y="141.4">SCL/SPC</text>
<text x="356.3" y="141.4">Res</text>
<text x="363.5" y="143.2">11</text>
<text x="363.5" y="139.6">12</text>
<text x="57.8" y="144.9">5</text>
<text x="61.3" y="146.7">CLX</text>
<text x="315.3" y="144.9">Res</text>
<text x="339.3" y="144.9">SDA/SDI/SDO</text>
<text x="357.7" y="148.4">CS</text>
<text x="363.5" y="146.7">10</text>
<text x="57.8" y="152">7</text>
<text x="57.8" y="155.5">8</text>
<text x="61.3" y="153.7">DAT0</text>
<text x="311.8" y="150.2">4</text>
<text x="315.3" y="152">C1</text>
<text x="347.6" y="152">SD0/SA1</text>
<text x="353" y="155.5">DRDY</text>
<text x="363.5" y="153.7">8</text>
<text x="363.5" y="150.2">9</text>
<text x="55.1" y="159">CD</text>
<text x="61.3" y="157.3">DAT1</text>
<text x="61.3" y="160.8">CD</text>
<text x="356.4" y="159">INT</text>
<text x="363.5" y="157.3">7</text>
<text x="77.3" y="166.9" transform="rotate(-90 77.3 166.9)">10</text>
<text x="78.7" y="162.2" transform="rotate(-90 78.7 162.2)">10</text>
<text x="84.3" y="166.9" transform="rotate(-90 84.3 166.9)">11</text>
<text x="85.7" y="162.2" transform="rotate(-90 85.7 162.2)">11</text>
<text x="159.2" y="216.9">3</text>
<text x="206.8" y="218.7">3</text>
<text x="350.7" y="218.5" transform="rotate(-90 350.7 218.5)">1</text>
<text x="354.2" y="218.5" transform="rotate(-90 354.2 218.5)">2</text>
<text x="357.7" y="218.5" transform="rotate(-90 357.7 218.5)">3</text>
<text x="38.6" y="226.1">1</text>
<text x="159.2" y="227.5">1</text>
<text x="159.2" y="222.2">2</text>
<text x="206.8" y="223.9">2</text>
<text x="256.2" y="227.5">2</text>
<text x="256.2" y="222.2">3</text>
<text x="312" y="222.5">3</text>
<text x="316.4" y="223.9">OUT+</text>
<text x="329.9" y="223.9">IN+</text>
<text x="338.7" y="222.5">1</text>
<text x="387.8" y="222.5">2</text>
<text x="392.3" y="223.9">2</text>
<text x="38.6" y="229.6">2</text>
<text x="206.8" y="229.2">1</text>
<text x="256.2" y="232.8">1</text>
<text x="312" y="229.6">4</text>
<text x="316.4" y="231">OUT-</text>
<text x="331" y="231">IN-</text>
<text x="338.7" y="229.6">2</text>
<text x="387.8" y="229.6">1</text>
<text x="392.3" y="231">1</text>
<text x="157.4" y="259.2">3</text>
<text x="206.8" y="261">3</text>
<text x="157.4" y="269.8">1</text>
<text x="157.4" y="264.5">2</text>
<text x="206.8" y="266.3">2</text>
<text x="206.8" y="271.6">1</text>
</g>
<g font-size="3.2" fill="#f00">
<text x="345.4" y="44.6" transform="rotate(-90 345.4 44.6)">1</text>
<text x="54.3" y="55">3</text>
<text x="57.7" y="56.7">VDD</text>
<text x="191.8" y="58.5">5</text>
<text x="347.1" y="56.9" transform="rotate(-90 347.1 56.9)">VDDIO</text>
<text x="349.7" y="56">VDD</text>
<text x="358.2" y="55">10</text>
<text x="97.2" y="63.8">VDDIO</text>
<text x="109.5" y="62">11</text>
<text x="195.3" y="60.3">VDDIO</text>
<text x="233" y="65.5">8</text>
<text x="224.5" y="67.3">VDD</text>
<text x="57.8" y="141.4">4</text>
<text x="61.3" y="143.2">VDD</text>
<text x="311.8" y="153.7">5</text>
<text x="315.3" y="155.5">Vdd</text>
<text x="311.8" y="157.3">6</text>
<text x="315.3" y="159">Vdd_IO</text>
</g>
<g font-size="3.2">
<text x="54.3" y="58.5">4</text>
<text x="327.7" y="55">3</text>
<text x="331.2" y="56.7">VSS</text>
<text x="358.2" y="58.5">9</text>
<text x="54.6" y="65.5">6</text>
<text x="57.7" y="60.3">GNDA</text>
<text x="191.8" y="62">6</text>
<text x="191.8" y="65.5">7</text>
<text x="195.3" y="63.8">GND</text>
<text x="350.3" y="63.8">VSS</text>
<text x="350.3" y="60.3">VSS</text>
<text x="358.2" y="62">8</text>
<text x="57.5" y="67">GNDIO</text>
<text x="195.3" y="67.3">GND</text>
<text x="57.8" y="148.4">6</text>
<text x="311.8" y="146.7">3</text>
<text x="315.3" y="148.4">GND</text>
<text x="61.3" y="150.2">VSS</text>
</g>
<g font-size="2.5" fill="#00f">
<text x="164.5" y="220.2">3</text>
<text x="212.1" y="221.9">3</text>
<text x="164.5" y="225.5">2</text>
<text x="212.1" y="227.2">2</text>
<text x="261.5" y="225.5">3</text>
<text x="164.5" y="230.7">1</text>
<text x="212.1" y="232.5">1</text>
<text x="261.5" y="230.7">2</text>
<text x="261.5" y="236">1</text>
<text x="162.8" y="262.5">3</text>
<text x="162.8" y="267.8">2</text>
<text x="212.1" y="269.6">2</text>
<text x="212.1" y="264.3">3</text>
<text x="162.8" y="273.1">1</text>
<text x="212.1" y="274.8">1</text>
</g>
<g font-size="2.1" fill="#a54b4b">
<text x="164.2" y="128.7">EN</text>
<text x="199" y="128.7">D23</text>
<text x="164.2" y="135.7">VN</text>
<text x="164.2" y="132.2">VP</text>
<text x="199" y="132.2">D22</text>
<text x="199.2" y="135.7">TX0</text>
<text x="164.2" y="142.8">D35</text>
<text x="164.2" y="139.3">D34</text>
<text x="199" y="142.8">D21</text>
<text x="199.1" y="139.3">RX0</text>
<text x="164.2" y="149.8">D33</text>
<text x="164.2" y="146.3">D32</text>
<text x="199" y="149.8">D18</text>
<text x="199" y="146.3">D19</text>
<text x="164.2" y="153.4">D25</text>
<text x="200.4" y="153.4">D5</text>
<text x="164.2" y="160.4">D27</text>
<text x="164.2" y="156.9">D26</text>
<text x="199.1" y="160.4">RX2</text>
<text x="199.2" y="156.9">TX2</text>
<text x="164.2" y="167.5">D12</text>
<text x="164.2" y="164">D14</text>
<text x="200.4" y="167.5">D2</text>
<text x="200.4" y="164">D4</text>
<text x="164.2" y="171">D13</text>
<text x="199" y="171">D15</text>
<text x="164.2" y="178.1">VIN</text>
<text x="164.2" y="174.5">GND2</text>
<text x="198.5" y="174.5">GND</text>
<text x="199.2" y="178.1">3V3</text>
</g>
</svg>
